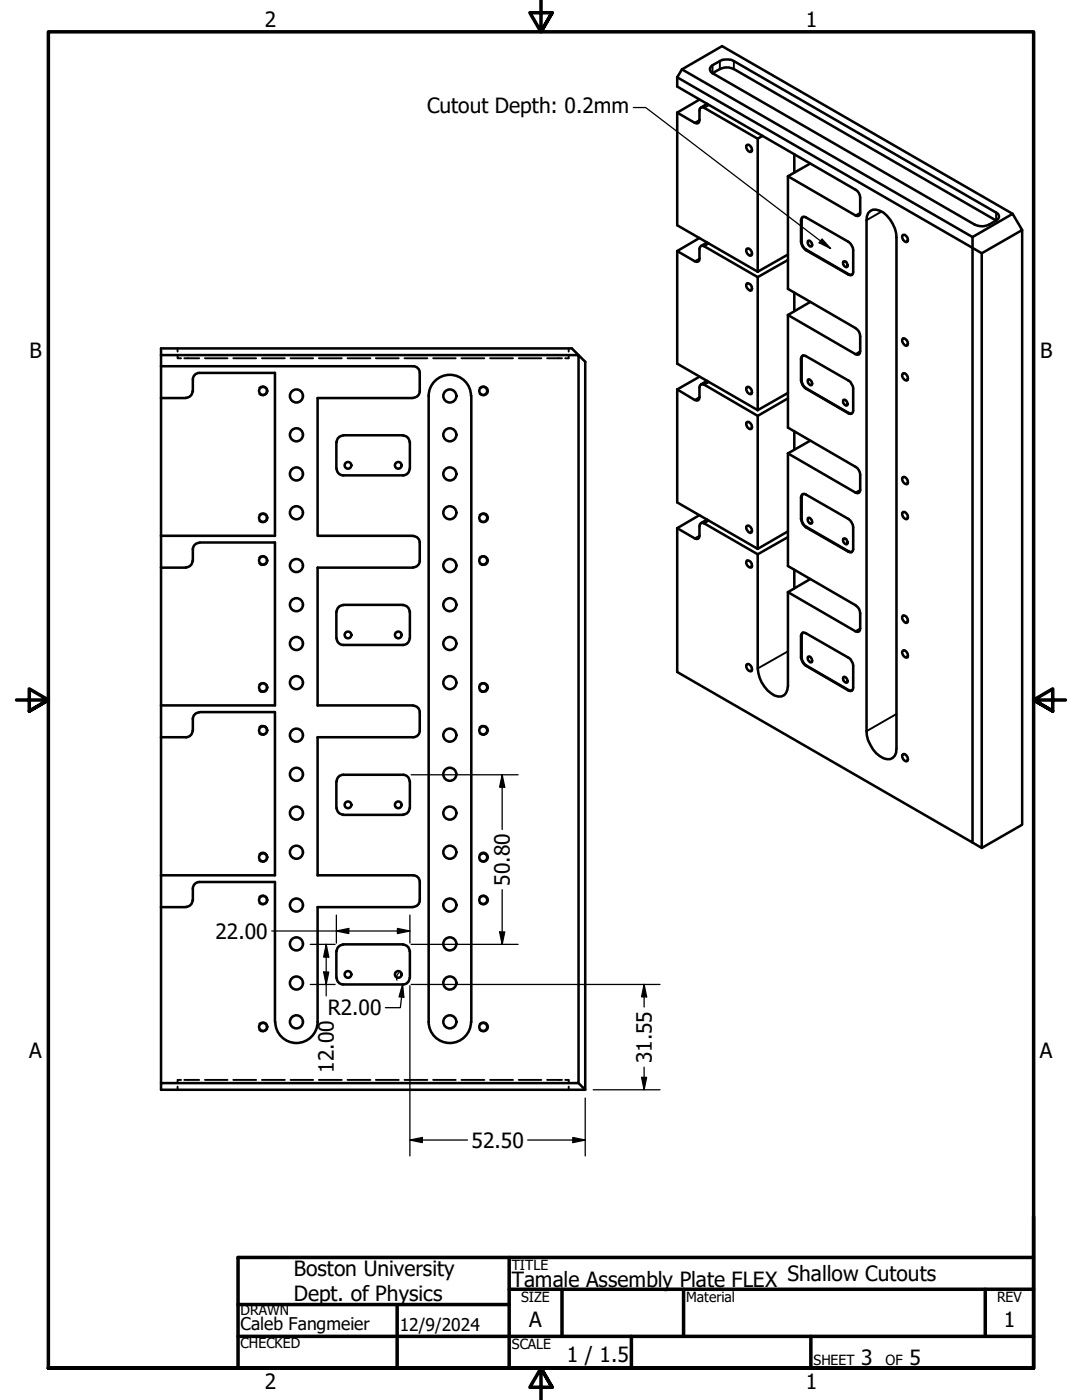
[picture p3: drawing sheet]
<svg xmlns="http://www.w3.org/2000/svg" width="216mm" height="279mm" viewBox="0 0 216 279" stroke-linecap="round" stroke-linejoin="round" font-family="sans-serif">
<!-- layer: Hidden Narrow (ANSI) -->
<g fill="none" stroke="#000" stroke-width=".25">
<path d="M51.7 77.4a.99 .99 0 0 1 1.4-.1 .99 .99 0 0 1 0 1.4 .99 .99 0 0 1-1.4-.1M95.6 77.4a1.02 1.02 0 0 1 1.5-.1 1.02 1.02 0 0 1 0 1.5 1.02 1.02 0 0 1-1.5-.2M51.7 111.3a.98 .98 0 0 1 1.4-.1 .98 .98 0 0 1 0 1.4 .98 .98 0 0 1-1.4-.1M51.7 102.7a.99 .99 0 0 1 1.4-.1 .99 .99 0 0 1 0 1.5 .99 .99 0 0 1-1.4-.2M95.6 111.3a1.01 1.01 0 0 1 1.5-.2 1.01 1.01 0 0 1 0 1.5 1.01 1.01 0 0 1-1.5-.1M95.6 102.7a1.02 1.02 0 0 1 1.5-.1 1.02 1.02 0 0 1 0 1.5 1.02 1.02 0 0 1-1.5-.2M51.7 136.7a.98 .98 0 0 1 1.4-.2 .98 .98 0 0 1 0 1.5 .98 .98 0 0 1-1.4-.2M95.6 136.7a1.01 1.01 0 0 1 1.5-.2 1.01 1.01 0 0 1 0 1.5 1.01 1.01 0 0 1-1.5-.2M51.7 145.2a.98 .98 0 0 1 1.4-.2 .98 .98 0 0 1 0 1.5 .98 .98 0 0 1-1.4-.2M95.6 145.2a1.01 1.01 0 0 1 1.5-.2 1.01 1.01 0 0 1 0 1.5 1.01 1.01 0 0 1-1.5-.2M51.7 179a.99 .99 0 0 1 1.4-.1 .99 .99 0 0 1 0 1.4 .99 .99 0 0 1-1.4-.1M51.7 170.5a.98 .98 0 0 1 1.4-.2 .98 .98 0 0 1 0 1.5 .98 .98 0 0 1-1.4-.2"/>
<path d="M95.6 179a1.02 1.02 0 0 1 1.5-.1 1.02 1.02 0 0 1 0 1.5 1.02 1.02 0 0 1-1.5-.2M95.6 170.5a1.01 1.01 0 0 1 1.5-.2 1.01 1.01 0 0 1 0 1.5 1.01 1.01 0 0 1-1.5-.2M51.7 204.3a.99 .99 0 0 1 1.4-.1 .99 .99 0 0 1 0 1.5 .99 .99 0 0 1-1.4-.2M95.6 204.3a1.02 1.02 0 0 1 1.5-.1 1.02 1.02 0 0 1 0 1.5 1.02 1.02 0 0 1-1.5-.2"/>
</g>
<!-- layer: Hidden (ANSI) -->
<g fill="none" stroke="#000" stroke-width=".38">
<path d="M35.4 70.9v.6h.7M35.4 69.5v.7M36.8 71.5h3M40.9 71.5h4.5M46.5 71.5h4.6M52.3 71.5h4.5M58 71.5h4.5M63.6 71.5h4.6M69.3 71.5h4.6M75 71.5h4.6M80.7 71.5h4.6M86.4 71.5h4.5"/>
<path d="M92.1 71.5h4.5M97.8 71.5h4.6M103.5 71.5h4.5M109.2 71.5h2.9M113.5 69.5v.7M113.5 70.9v.6h-.7M35.4 216.9v.6M36.1 215.5h-.7v.7M36.8 215.5h3M40.9 215.5h4.5M46.5 215.5h4.6M52.3 215.5h4.5"/>
<path d="M58 215.5h4.5M63.6 215.5h4.6M69.3 215.5h4.6M75 215.5h4.6M80.7 215.5h4.6M86.4 215.5h4.5M92.1 215.5h4.5M97.8 215.5h4.6M103.5 215.5h4.5M109.2 215.5h2.9M112.8 215.5h.7v.7M113.5 216.9v.6"/>
</g>
<!-- layer: Visible (ANSI) -->
<g fill="none" stroke="#000" stroke-width=".51">
<path d="M135.1 15.4v1.9l35.6 20.5a1.91 1.91 0 0 1 .9 1.6v3.1v.4l-.5 .2-13.9-7.9M135.1 15.4l59 34.1v118.6l-59-34v-28.7M136.1 13.8l8-4.6 58 33.5M136.1 13.8l-1 1.6M136.1 13.8l58 33.5M139.6 19.9l-4.5 2.6M142.2 14.6l52.3 30.2a3.8 3.8 0 0 0 4.3-.8M142.2 14.6a.86 .86 0 0 1-.5-.8 .86 .86 0 0 1 .5-.8l1.4-.8a3.1 3.1 0 0 1 2.8 0l52.4 30.2a.83 .83 0 0 1 .5 .8 .83 .83 0 0 1-.5 .8M142.2 14.6a4.2 4.2 0 0 1 3.7-1l52.9 30.4M135.1 22.5l3.5 2 .7 .1 .3-.7v-2.2l.5-.3 11.1 6.3M135.1 22.5v22.5l16.1 9.2M141.1 20.7l-1.2 .8"/>
<path d="M148.9 29.1l.2-.2a.98 .98 0 0 1 .9 1.3l-.3 .2a1.13 1.13 0 0 1-.8-1.3zM151.2 27.7v26.5M152.1 27.1l-.9 .6M157.2 35.2v22.5l13.5 7.8a1.9 1.9 0 0 1 .9 1.6v3l-.2 .6-.3 .1-13.9-7.9M158.5 30.8v3.6M161.7 32.6l-4.5 2.6M135.1 50.1l3.5 2 .7 .1 .3-.6v-2.3l.5-.3 11.1 6.3M135.1 50.1v22.5l16.1 9.3M139.6 47.5l-4.5 2.6M141.1 48.4l-1.2 .7M148.9 49.8l.2-.2a.98 .98 0 0 1 .9 1.3l-.3 .2a1.13 1.13 0 0 1-.8-1.3zM149.1 56.5a1 1 0 0 1 .9 1.4l-.3 .1a1.06 1.06 0 0 1-.6-1.5z"/>
<path d="M151.2 55.3v26.6M157.2 50.8l-6 3.4M157.2 51.9l-6 3.4M158.5 58.4v3.7M160.1 43.3l.7 .1 8.5 4.9a2.36 2.36 0 0 1 .9 1.6v4.4v.4l-.5 .2-8.9-5a2.36 2.36 0 0 1-1-1.6v-4.4zM160.2 43.3l-.2 .6v4.3a1.9 1.9 0 0 0 .9 1.6l8.5 4.9 .6 .2M161.2 48.1a.76 .76 0 0 1 .8 1l-.3 .1a.88 .88 0 0 1-.5-1.1zM168.3 52.2l.2-.1a.88 .88 0 0 1 .5 1.2 .76 .76 0 0 1-.7-1.1zM173.2 42.5a1.67 1.67 0 0 1 2.3-.5 6.3 6.3 0 0 1 3.4 5.4v102a1.77 1.77 0 0 1-.7 1.8 1.77 1.77 0 0 1-1.9 .1 6.3 6.3 0 0 1-3.4-5.4v-102l.1-.7zM180 47.1l.2-.2a.98 .98 0 0 1 .9 1.3l-.3 .1a1.13 1.13 0 0 1-.8-1.2zM194.1 47.3l8-4.6 1.9 3.2-8.1 4.6-1.8-1zM195.9 50.5v118.7l-1.8-1.1"/>
<path d="M204 45.9v118.7l-8.1 4.6M32.1 70.9h83.3v145.3h-83.3v1.3h84.7M32.1 79.4h5M32.1 73.1h50.3M38.4 78.1a1.3 1.3 0 0 1-1.3 1.3M38.5 75.8v2.3M39.8 74.4a1.3 1.3 0 0 0-1.3 1.3M39.8 74.4h15.1v32.5h-22.8M82.4 79.4h-19v27.5h19M82.5 73.1a1.3 1.3 0 0 1 1.3 1.3M83.8 78.1a1.3 1.3 0 0 1-1.3 1.3M83.8 74.4v3.7"/>
<path d="M94 79a4.2 4.2 0 0 0-4.2-4.2 4.2 4.2 0 0 0-4.3 4.2v125M94 79v125M135.1 77.7l3.9 2.2h.3l.2-.3 .1-2.6 .3-.3 .6 .1 10.7 6.2M135.1 77.7v22.6l16.1 9.2M139.6 75.2l-4.5 2.5M141.1 76l-1.2 .7M148.9 77.4l.2-.2a1 1 0 0 1 .9 1.4 .94 .94 0 0 1-1.1-1.2zM157.2 62.9v22.4l13.5 7.9a1.91 1.91 0 0 1 .9 1.5v3.1l-.2 .6h-.3l-13.9-7.9M157.2 78.4l-6 3.5M157.2 79.5l-6 3.5M160.1 71l.7 .1 8.5 4.8a2.41 2.41 0 0 1 .9 1.6v4.4v.4l-.5 .3-8.9-5.1a2.41 2.41 0 0 1-1-1.6v-4.3zM160.2 70.9l-.2 .6v4.4a1.9 1.9 0 0 0 .9 1.6l8.5 4.9 .6 .1"/>
<path d="M161.2 75.8a.76 .76 0 0 1 .8 1 .76 .76 0 0 1-.8-1zM161.7 60.3l-4.5 2.6M168.3 79.8a.72 .72 0 0 1 .7 .3 .72 .72 0 0 1 0 .8 .76 .76 0 0 1-.7-1.1zM180.2 74.5a1 1 0 0 1 .9 1.4 .9 .9 0 0 1-.9-.4 .9 .9 0 0 1 0-1zM180.2 67.5a1.08 1.08 0 0 1 .9 1.4l-.3 .1a1.06 1.06 0 0 1-.6-1.5zM67.1 88.2v5.3M67.2 93.6a1.3 1.3 0 0 0 1.3 1.3M68.5 86.9h12M68.5 94.9h12M68.5 86.9a1.3 1.3 0 0 0-1.3 1.3M80.4 86.9a1.3 1.3 0 0 1 1.3 1.3M81.7 93.6a1.3 1.3 0 0 1-1.3 1.3"/>
<path d="M81.8 88.2v5.3M148.9 84.4l.2-.2a.98 .98 0 0 1 .9 1.3l-.3 .2a1.13 1.13 0 0 1-.8-1.3zM151.2 83v26.5M157.2 90.5v22.5l13.5 7.8a1.9 1.9 0 0 1 .9 1.6v3l-.2 .6-.3 .1-13.9-7.9M158.5 86.1v3.6M160.1 98.6l.7 .1 8.5 4.9a2.36 2.36 0 0 1 .9 1.6v4.4v.3l-.5 .3-8.9-5a2.36 2.36 0 0 1-1-1.6v-4.3zM160.2 98.6l-.2 .6v4.3a1.9 1.9 0 0 0 .9 1.7l8.5 4.8 .6 .2M161.7 87.9l-4.5 2.6M180 95.4l.2-.2a1 1 0 0 1 .9 1.4 .94 .94 0 0 1-1.1-1.2zM32.1 113.3h5M38.4 111.9a1.3 1.3 0 0 1-1.3 1.3M38.5 109.6v2.4"/>
<path d="M39.8 108.3a1.3 1.3 0 0 0-1.3 1.3M39.8 108.3h15.1v32.5h-22.8M82.4 113.3h-19v27.5h19M82.5 107a1.3 1.3 0 0 1 1.3 1.3M83.8 108.3v3.6a1.3 1.3 0 0 1-1.3 1.3M135.1 105.4l3.5 2 .7 .1 .3-.6v-2.3l.5-.3 11.1 6.3M139.6 102.8l-4.5 2.6M141.1 103.7l-1.2 .7M148.9 105.1l.2-.2a.98 .98 0 0 1 .9 1.3l-.3 .2a1.25 1.25 0 0 1-.8-1.3zM149.1 111.8a1 1 0 0 1 .9 1.4 .9 .9 0 0 1-.9-.4 .9 .9 0 0 1 0-1zM151.2 110.6v22.8a6.6 6.6 0 0 0 3.4 5.4 1.68 1.68 0 0 0 2.5-1.1l.1-.8v-18.7M157.2 106l-6 3.5"/>
<path d="M157.2 107.2l-6 3.4M158.5 113.7v3.7M161.2 103.4a.76 .76 0 0 1 .8 1.1h-.3a.88 .88 0 0 1-.5-1.1zM161.7 115.6l-4.5 2.6M168.3 107.5l.2-.1a.88 .88 0 0 1 .5 1.2 .76 .76 0 0 1-.7-1.1zM180 102.4l.2-.2a.98 .98 0 0 1 .9 1.3l-.3 .1a1.13 1.13 0 0 1-.8-1.2zM67.1 122v5.4M67.2 127.4a1.3 1.3 0 0 0 1.3 1.3M68.5 120.7h12M68.5 128.7h12M68.5 120.8a1.3 1.3 0 0 0-1.3 1.3M80.4 120.8a1.3 1.3 0 0 1 1.3 1.3"/>
<path d="M81.7 127.4a1.3 1.3 0 0 1-1.3 1.3M81.8 122v5.4M148.9 132.7l.2-.2a1 1 0 0 1 .9 1.4 .94 .94 0 0 1-1.1-1.2zM160.1 126.3l.7 .1 8.5 4.9a2.41 2.41 0 0 1 .9 1.5v4.4v.4l-.5 .3-8.9-5.1a2.41 2.41 0 0 1-1-1.5v-4.4zM160.2 126.2l-.2 .6v4.4a2.13 2.13 0 0 0 .9 1.6l8.5 4.9 .6 .1M161.2 131.1l.3-.1a.88 .88 0 0 1 .5 1.1 .76 .76 0 0 1-.8-1zM168.3 135.1a.72 .72 0 0 1 .7 .3 .72 .72 0 0 1 0 .8 .76 .76 0 0 1-.7-1.1zM180.2 129.8a1 1 0 0 1 .9 1.4 .9 .9 0 0 1-.9-.4 .9 .9 0 0 1 0-1zM180.2 122.8a1 1 0 0 1 .9 1.4l-.3 .1a1.06 1.06 0 0 1-.6-1.5zM32.1 147.1h5M38.4 145.8a1.3 1.3 0 0 1-1.3 1.3M39.8 142.2a1.3 1.3 0 0 0-1.3 1.3v2.3"/>
<path d="M39.8 142.1h15.1v32.6h-22.8M67.1 156v5.3M68.5 154.6h12M68.5 154.6a1.3 1.3 0 0 0-1.3 1.3M80.4 154.6a1.3 1.3 0 0 1 1.3 1.3M81.8 156v5.3M82.4 147.1h-19v27.6h19M82.5 140.8a1.3 1.3 0 0 1 1.3 1.3v3.7a1.3 1.3 0 0 1-1.3 1.3M180 150.7l.2-.2a.98 .98 0 0 1 .9 1.3l-.3 .2a1.13 1.13 0 0 1-.8-1.3zM38.4 179.7a1.3 1.3 0 0 1-1.3 1.3M39.8 176a1.3 1.3 0 0 0-1.3 1.3v2.4M39.8 176h15.1v28"/>
<path d="M67.2 161.3a1.3 1.3 0 0 0 1.3 1.3M68.5 162.6h12M81.7 161.3a1.3 1.3 0 0 1-1.3 1.3M82.5 174.7a1.3 1.3 0 0 1 1.3 1.3M83.8 176v3.7a1.3 1.3 0 0 1-1.3 1.3M32.1 181h5M67.1 189.8v5.3M67.2 195.2a1.3 1.3 0 0 0 1.3 1.3M68.5 188.5h12M68.5 196.5h12M68.5 188.5a1.3 1.3 0 0 0-1.3 1.3M80.4 188.5a1.3 1.3 0 0 1 1.3 1.3"/>
<path d="M81.7 195.2a1.3 1.3 0 0 1-1.3 1.3M81.8 189.8v5.3M82.4 181h-19v23M32.1 216.2v-146.7h82l2.7 2.7v145.3l-1.4-1.3M54.9 203.9a4.2 4.2 0 0 0 4.2 4.3 4.2 4.2 0 0 0 4.3-4.3M85.5 203.9a4.2 4.2 0 0 0 4.3 4.3 4.2 4.2 0 0 0 4.2-4.3"/>
<circle cx="52.5" cy="78" r=".79"/>
<circle cx="59.2" cy="79" r="1.3"/>
<circle cx="89.8" cy="79" r="1.3"/>
<circle cx="96.4" cy="78" r=".79"/>
<circle cx="59.2" cy="86.8" r="1.3"/>
<circle cx="59.2" cy="94.6" r="1.3"/>
<circle cx="69.4" cy="92.9" r=".67"/>
<circle cx="79.5" cy="92.9" r=".67"/>
<circle cx="89.8" cy="86.8" r="1.3"/>
<circle cx="89.8" cy="94.6" r="1.3"/>
<circle cx="52.5" cy="103.3" r=".79"/>
<circle cx="52.5" cy="111.9" r=".79"/>
<circle cx="59.2" cy="112.9" r="1.3"/>
<circle cx="59.2" cy="102.3" r="1.3"/>
<circle cx="89.8" cy="102.3" r="1.3"/>
<circle cx="89.8" cy="112.9" r="1.3"/>
<circle cx="96.4" cy="103.3" r=".79"/>
<circle cx="96.4" cy="111.9" r=".79"/>
<circle cx="52.5" cy="137.2" r=".79"/>
<circle cx="59.2" cy="120.7" r="1.3"/>
<circle cx="59.2" cy="136.2" r="1.3"/>
<circle cx="59.2" cy="128.4" r="1.3"/>
<circle cx="69.4" cy="126.7" r=".67"/>
<circle cx="79.5" cy="126.7" r=".67"/>
<circle cx="89.8" cy="120.7" r="1.3"/>
<circle cx="89.8" cy="136.2" r="1.3"/>
<circle cx="89.8" cy="128.4" r="1.3"/>
<circle cx="96.4" cy="137.2" r=".79"/>
<circle cx="52.5" cy="145.8" r=".79"/>
<circle cx="59.2" cy="146.7" r="1.3"/>
<circle cx="59.2" cy="154.5" r="1.3"/>
<circle cx="89.8" cy="146.7" r="1.3"/>
<circle cx="89.8" cy="154.5" r="1.3"/>
<circle cx="96.4" cy="145.8" r=".79"/>
<circle cx="52.5" cy="179.6" r=".79"/>
<circle cx="52.5" cy="171.1" r=".79"/>
<circle cx="59.2" cy="162.3" r="1.3"/>
<circle cx="59.2" cy="170.1" r="1.3"/>
<circle cx="69.4" cy="160.6" r=".67"/>
<circle cx="79.5" cy="160.6" r=".67"/>
<circle cx="89.8" cy="162.3" r="1.3"/>
<circle cx="89.8" cy="170.1" r="1.3"/>
<circle cx="96.4" cy="179.6" r=".79"/>
<circle cx="96.4" cy="171.1" r=".79"/>
<circle cx="59.2" cy="188.4" r="1.3"/>
<circle cx="59.2" cy="180.6" r="1.3"/>
<circle cx="59.2" cy="196.2" r="1.3"/>
<circle cx="69.4" cy="194.5" r=".67"/>
<circle cx="79.5" cy="194.5" r=".67"/>
<circle cx="89.8" cy="196.2" r="1.3"/>
<circle cx="89.8" cy="180.6" r="1.3"/>
<circle cx="89.8" cy="188.4" r="1.3"/>
<circle cx="52.5" cy="204.9" r=".79"/>
<circle cx="59.2" cy="203.9" r="1.3"/>
<circle cx="89.8" cy="203.9" r="1.3"/>
<circle cx="96.4" cy="204.9" r=".79"/>
</g>
<!-- layer: Visible Narrow (ANSI) -->
<g fill="none" stroke="#000" stroke-width=".38">
<path d="M142.2 13v1.6M143.6 12.2v1.6M146.4 12.2v1.6M139.6 23.9l-1 .6M141.5 21l-1 .5M139.6 51.6l-1 .5M141.5 48.6l-1 .5M160 48.2l-.2 .1M160 43.9h-.2M160.9 49.8l-.1 .1M169.4 54.7l-.1 .1M171.6 42.5l-.9 .5"/>
<path d="M175.9 42.2l-3 1.7M198.8 42.4v1.6M139.6 79.2l-1 .6M141.5 76.3l-1 .5M160 75.9h-.2M160 71.5l-.2 .1M160.8 77.5h.1M171.6 70.1l-.9 .6M160 99.2l-.2 .1M169.4 82.4l-.1 .1M171.6 97.8l-.9 .5M139.6 106.9l-1 .5"/>
<path d="M141.5 103.9l-1 .6M160 103.5l-.2 .1M160.9 105.2h-.1M169.4 110l-.1 .1M157.2 130l-6 3.4M160 131.2l-.2 .1M160 126.8l-.2 .1M160.8 132.8h.1M169.4 137.7l-.1 .1M171.6 125.4l-.9 .6M178.9 142.5l-6 3.4"/>
</g>
<!-- layer: Border (ANSI) -->
<g fill="none" stroke="#000" stroke-width=".7">
<path d="M107.9 0v6.4l-2.2-3.9h4.5l-2.3 3.9 2.3-3.9M3.3 139.7h6.4l-3.9-2.2v4.4l3.9-2.2-3.9 2.2M212.6 139.7h-6.4l3.9-2.2v4.4l-3.9-2.2 3.9 2.2M101.6 257.3h104.6M101.6 251v22M112.1 257.3v9.4M136.4 257.3v9.4M196.6 257.3v9.4M206.2 242.8v30.2h-158.7v-22h158.7M9.7 273v-266.6h196.5v266.6h-196.5h196.5M47.5 260.3h54.1M47.5 266.7h158.7"/>
<path d="M79.2 260.3v12.7M110.2 276.9l-2.3-3.9 2.3 3.9h-4.5l2.2-3.9v6.4M126 266.7v6.3M161.8 266.7v6.3"/>
</g>
<!-- layer: Symbol (ANSI) -->
<path d="M126.4 21.5h2.4l36.9 28.1M164 47.7l1.7 1.9-2.3-1.1z" fill="none" stroke="#000" stroke-width=".25"/>
<path d="M164 47.7l1.7 1.9-2.3-1.1z" fill="#000"/>
<!-- layer: Dimension (ANSI) -->
<g fill="none" stroke="#000" stroke-width=".25">
<path d="M82 154.6h21.4M100.2 154.6l.5 2.5h-1zM100.2 154.6v10.9M100.2 177.5v11M54.2 185.8h27.6M61.9 196.5h5M61.9 188.5h5M64.6 194h1l-.5 2.5zM65.1 188.5l.5 2.5h-1zM65.1 188.5v10.3M67.1 185.8l2.5-.5v1zM67.1 182.6v5.6"/>
<path d="M79.3 185.3l2.5 .5-2.5 .5zM79.6 194.1a1.3 1.3 0 0 0-.4 1.5M80.3 196.5l.3 2.5-1-.1zM80.3 196.5l-.4 4.6h-3M81.8 182.6v5.6M81.8 196.7v34M82 196.5h49.7M82 188.5h21.4M99.7 186h1l-.5 2.5zM128.5 196.5l.5 2.4h-1zM128.5 196.5v4.5M116.8 219.1v11.6"/>
<path d="M118.4 217.5h13.3M128 215h1l-.5 2.5zM128.5 213v4.5M81.8 227.5l2.5-.5v1zM81.8 227.5h11.5M105.3 227.5h11.5M114.3 227l2.5 .5-2.5 .5z"/>
</g>
<path d="M100.2 154.6l.5 2.5h-1zM64.6 194h1l-.5 2.5zM65.1 188.5l.5 2.5h-1zM67.1 185.8l2.5-.5v1zM79.3 185.3l2.5 .5-2.5 .5zM80.3 196.5l.3 2.5-1-.1zM99.7 186h1l-.5 2.5zM128.5 196.5l.5 2.4h-1zM128 215h1l-.5 2.5zM81.8 227.5l2.5-.5v1zM114.3 227l2.5 .5-2.5 .5z" fill="#000"/>
<g font-size="4.2">
<text x="52.8" y="5.3">2</text>
<text x="160.8" y="5.3">1</text>
<text x="85.2" y="22.6">Cutout Depth: 0.2mm</text>
<text x="5.9" y="71.4">B</text>
<text x="207.6" y="71.4">B</text>
<text x="101.7" y="176.8" transform="rotate(-90 101.7 176.8)">50.80</text>
<text x="43" y="187.3">22.00</text>
<text x="65.4" y="202.6">R2.00</text>
<text x="5.8" y="211.1">A</text>
<text x="66.6" y="214.1" transform="rotate(-90 66.6 214.1)">12.00</text>
<text x="130" y="212.2" transform="rotate(-90 130 212.2)">31.55</text>
<text x="207.5" y="211.1">A</text>
<text x="94.1" y="229">52.50</text>
<text x="58.6" y="254.6">Boston University</text>
<text x="102.1" y="256.8">Tamale Assembly Plate FLEX</text>
<text x="157.2" y="255.7">Shallow Cutouts</text>
<text x="58.6" y="259.6">Dept. of Physics</text>
<text x="105.6" y="264.8">A</text>
<text x="200.3" y="264.8">1</text>
<text x="113.1" y="271.9">1 / 1.5</text>
<text x="171.8" y="272.5">3</text>
<text x="181.5" y="272.5">5</text>
<text x="52.8" y="277.1">2</text>
<text x="160.8" y="277.1">1</text>
</g>
<g font-size="3.5">
<text x="48" y="265.4">Caleb Fangmeier</text>
<text x="79.8" y="265.6">12/9/2024</text>
</g>
<g font-size="2.8">
<text x="102.1" y="253.4">TITLE</text>
<text x="48" y="262.4">DRAWN</text>
<text x="104" y="259.9">SIZE</text>
<text x="136.9" y="259.9">Material</text>
<text x="198.9" y="259.8">REV</text>
<text x="48" y="269">CHECKED</text>
<text x="102.1" y="269.3">SCALE</text>
<text x="162.3" y="272.5">SHEET</text>
<text x="176.7" y="272.5">OF</text>
</g>
</svg>
